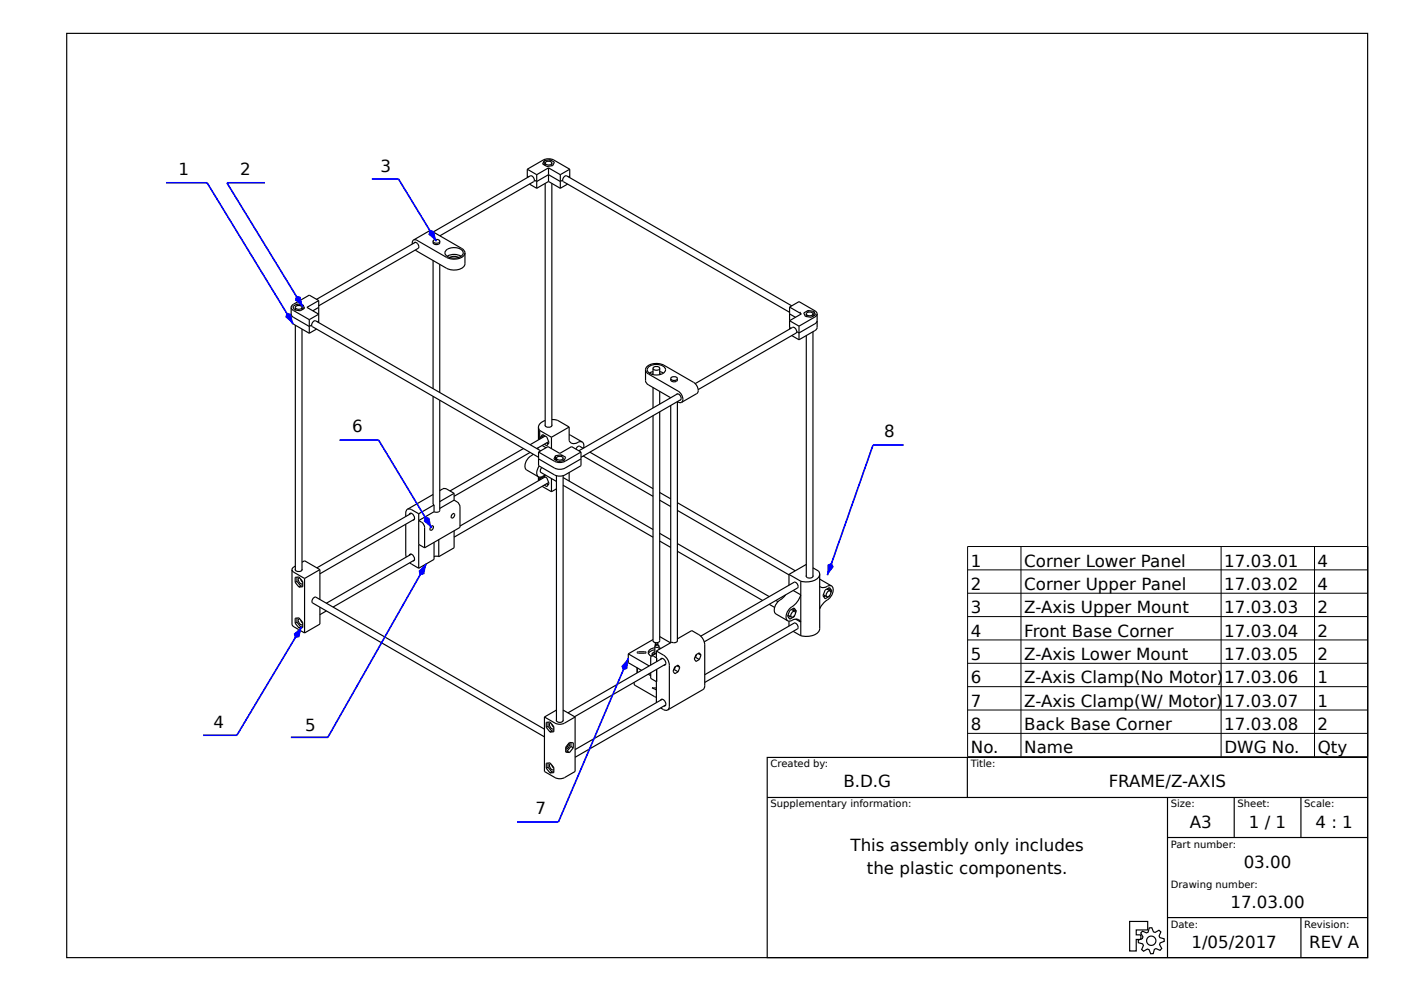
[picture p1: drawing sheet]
<svg xmlns="http://www.w3.org/2000/svg" width="420mm" height="297mm" viewBox="0 0 420 297" stroke-linecap="round" stroke-linejoin="round" font-family="sans-serif">
<g fill="none" stroke="#000" stroke-width=".35">
<path d="M20 10h390v277h-390zM158.1 52.8l.4 .2M158.1 52.8v.4M158.1 50.7l4.7-2.7 1.6-.4 1.6 .4 4.8 2.7M158.1 50.7l2.8 1.7M158.1 50.7v2.1M158.7 55.2l2.2 1.2M160.2 54a1.24 1.24 0 0 0-1.2-1.3l-29.1 16.8M160.2 54l-.2 .4-28.1 16.3M160.9 52.4v4M163.1 48.1v1.3M163.4 48.9v.7"/>
<path d="M163.4 49.5h-.1M163.4 55v72.6M164.4 54.4l3.6 2M164.4 54.4l-3.5 2M164.4 50.3l3.6 2.1M164.4 50.3l-3.5 2.1M164.4 50.3v4.1M164.9 47.9l1.3 .7-.5 1-1.7 .3-1.3-.7 .4-1.1M164.9 47.9l-1.8 .2M164.9 47.9v.5M165.4 48.9a1.14 1.14 0 0 1-2 0M165.4 48.9a1.16 1.16 0 0 0-2 0"/>
<path d="M165.4 48.9v.8M165.4 49.6l.1 .1M165.4 55v72.6M168 52.4v4M168.7 54a1.24 1.24 0 0 1 1.2-1.3l67.5 39M168.7 54l.2 .4 67.8 39.2M168.7 54l-.7 .4-3.6-2-3.5 2-.7-.4M170.2 55.2l-2.2 1.2M170.8 52.8l-.4 .2M170.8 50.7l-2.8 1.7M170.8 50.7v2.5M123.6 72.8v.3"/>
<path d="M123.6 72.8h.1M124 71.9l1 .1 8.8 5.1a4.3 4.3 0 0 0 5.5-.9l.1-.4M124 71.9l-.4 .9M124 71.9l4.6-2.6 .7-.1 9.1 5.3 .6 .4 .4 .9M124.2 72.8a1.05 1.05 0 0 1 1.1 .2 1.05 1.05 0 0 1 .2 1.2l-30 17.4M124.5 72.6l-29.6 17.1M124.5 74.9l9.3 5.5a4.3 4.3 0 0 0 5.5-1l.1-3.6M129.8 72.3a1 1 0 0 0 1 1 1 1 0 0 0 1-1M129.8 72.3a1.14 1.14 0 0 0 2 0M129.8 72.3a1.15 1.15 0 0 1 2 0M129.8 78.1v38.4M131.8 79.2v38.4"/>
<path d="M133.8 74.9a3.8 3.8 0 0 1 5 .5 1.73 1.73 0 0 1-1.9 1.9l-.8 .1a2.44 2.44 0 0 1-2.7-1.6zM137.5 77.2a2.66 2.66 0 0 0-2.7 0M138.2 76.8a4.2 4.2 0 0 0-4.2 0M87.3 92.1l.2 .5 .4 .4 4.8 2.8M87.3 92.1v4.1l.2 .5 5.2 3.2M87.3 94.2l.2 .5 .4 .4 4.8 2.7 .7-.4M88.5 92.1v.8M88.5 92.8l-.1 .1M88.5 97.5v73.3M89.1 91.1l-1.3 .8 .4 1 1.8 .2 1.3-.7-.5-1M89.1 91.1l1.7 .3M89.1 91.1v.5"/>
<path d="M90.5 92.8h.1M90.5 92.1a1.14 1.14 0 0 1-2 0M90.5 92.1a1.16 1.16 0 0 0-2 0M90.5 92.1v.7M90.5 98.6v72.2M90.8 91.4v1.3M92.7 95.8v4.1M93.4 97.4a1.24 1.24 0 0 1 1.2-1.2l67.5 38.9M93.4 97.4l.2 .5 67.8 39.1M94.9 98.6l-2.2 1.3M95.5 90.1l-2.8-1.6-4.8 2.7-.4 .4-.2 .5M95.5 90.1l-3.5 2 3.5 2.1-2.8 1.6"/>
<path d="M95.5 90.1v6.6M95.5 92.1l-1.7 1M95.5 96.2l-.4 .2M236.7 92l2.8-1.6 4.8 2.8 .5 .4 .2 .5M236.7 92l3.5 2.1-3.5 2 2.8 1.6M236.7 92v6.6M236.7 98.2l.4 .2M236.7 94.1l1.8 1M238.8 99.4a1.25 1.25 0 0 0-1.2-1.3l-29.2 16.9M238.8 99.4l-.2 .4-29.3 17M239.5 97.7v4.1M239.9 93.5l-.1 .3"/>
<path d="M241.7 94.1v.8M241.7 94.8h-.1M242.2 93.1l-1.2 .7 .4 1 1.8 .3 1.3-.8-.5-1M242.2 93.1l1.8 .2M242.2 93.1v.5M243.7 94.1a1.14 1.14 0 0 1-2 0M243.7 94.1a1.16 1.16 0 0 0-2 0M243.7 94.1v.7M243.7 99.4v73.4M243.7 94.7h.1M244 93.3v1.3M245 94.1l-.2 .5-.5 .4-4.8 2.7"/>
<path d="M245 94.1v4.1l-.2 .5-5.3 3.1M245 96.1l-.2 .5-.5 .4-4.8 2.8-.7-.4M129.8 118.8v32.2M131.8 119.9v33.1a1.15 1.15 0 0 1-1.7 .4M193.5 110.8v3.3l.4 .8 7.2 4.3M193.5 110.8l.2 .6 .8 .7 8.8 5.1a3.1 3.1 0 0 1 1.4 2.5M193.5 110.8a2.87 2.87 0 0 1 3.3-1.9l1.2 .2 1.1 .4 8.8 5.1a2.38 2.38 0 0 1 1 3.3l-4.6 2.7M194.4 110a3.8 3.8 0 0 1 5 .4 1.81 1.81 0 0 1-2.1 2 2.75 2.75 0 0 1-3.3-1.6zM195.8 110.4a1.14 1.14 0 0 0 2 0M195.8 110.4a1.16 1.16 0 0 1 2 0M195.8 110.4v1.9M195.8 112l-.4 .2"/>
<path d="M195.8 116.1v6.2M195.8 111.4l-1.1 .4M197.8 117.3v3.8M197.8 111.4l1.1 .4M197.8 112l.3 .2M197.8 110.4v1.9M202.9 118.2a1.05 1.05 0 0 1 1.1 .5 1.05 1.05 0 0 1-.1 1.2M203.1 113.5a1 1 0 0 1-1 1 1 1 0 0 1-1-1M203.1 113.5a1.14 1.14 0 0 1-2 0M203.1 113.5a1.16 1.16 0 0 0-2 0M203.1 118l-29.6 17.1M204.1 119.8l-29.9 17.2"/>
<path d="M204.7 119.7l-.4 .9M204.7 119.7h.1M237.3 100.6l2.2 1.2M241.7 100.6v72.2M156.9 134.4l-22 12.7M158.9 135.6l-22.8 13.1M159.9 136.1a3.9 3.9 0 0 0-2.3 4.5l3.8 2.3M161.3 134.2l-.2 .4M161.4 128l.4 1M161.4 128v3.8M161.4 137.5l4.8 2.8 1.6 .4 1.6-.4 4.8-2.8M161.6 139.7a2.57 2.57 0 0 0-.2 3.2"/>
<path d="M161.8 129v2.6M161.8 129l3.5 2M162 131.2l.6-1 1.3 .8 .7 1.7-.7 .9-.7-.5M162 131.2l.1 .2M162.5 133.5l1.2 .7M162.7 130.7l.1 .3M162.7 130.7l-.7 .5M162.9 130.4l-.2 .3M163.4 130.7l-4.5 2.6M163.4 126l-1.4 .9-.6 1.1M163.9 132.7l.5 .3M164.5 132.4l-3.6 2"/>
<path d="M165.3 131v3.4M165.4 125.7l1.7 .2 3.5 2.1M165.4 127.3a1.06 1.06 0 0 1-1 .8 1.06 1.06 0 0 1-1-.8M166.5 136.6v1.3M166.8 138h-.1M166.8 137.3v.7M168.3 136.3l1.3 .7-.5 1.1-1.8 .2-1.2-.7 .4-1M168.3 136.3l-1.8 .3M168.3 136.3v.5M168.8 138l.1 .1M168.8 137.3a1.14 1.14 0 0 1-2 0M168.8 137.3a1.16 1.16 0 0 0-2 0"/>
<path d="M168.8 137.3v.8M170.6 130.3l3.9 2.1M170.6 128v4.1a1.84 1.84 0 0 0 3 .3h.9M170.6 128l-5.3 3M174.2 135.5l-4.8 2.7a3.5 3.5 0 0 1-3.2 0l-4.8-2.7M174.2 135.5v4.1l-4.8 2.7a3.5 3.5 0 0 1-3.2 0l-4.8-2.7v-4.1M174.2 135.5l-2.9-1.7-3.5 2.1-3.5-2.1-2.9 1.7M174.5 132.4l.4 .6 .1 1.3M174.8 134.4l-1.3-.7-.9 .9M174.8 136.7l21 12.1M176.8 135.5l19 10.9M197.8 123.4v68.6a1.14 1.14 0 0 1-2 0v-67.4"/>
<path d="M201.1 121.5v71.1M204.3 120.6l-.4 .1-.8-.3v71.7M121.6 157.1l.2 9.9M122.2 152.6h.9l2.4 1.4M122.2 152.6l-.5 .8-.1 1.4M122.7 154.2l.2-.3a1.13 1.13 0 0 1 1.3 .6 1.13 1.13 0 0 1-.4 1.4M123.3 153.8l-28.3 16.4M124.2 155.6l-28.3 16.4M125.5 154v16.3M129.2 157.9l.6-.3a.86 .86 0 0 1-.8 1.3l-.1-.3zM129.8 150.9l.3 .4M129.8 148.2l-7.6 4.4"/>
<path d="M129.8 150.9h.1M130.1 153.4l-4.6 2.6 1.2 .7 .5 1 .1 6.5M130.1 151.3l-4.6 2.7M130.1 151.3v2.1M131.8 147l1.5-.6 2.8 1.4M135.5 154.2l.7-.3a.86 .86 0 0 1-.8 1.3l-.2-.2zM136.1 149.9l1.2 .7 .6 1v6.5l-10.6 6.1M136.1 149.9l-4.3 2.5M136.1 159.1v5.1l-4.6 2.6M136.1 147.8v2.1M136.1 147.8l-4.3 2.5M161.4 142.9v1.2"/>
<path d="M161.8 143v.9M162 143.4l.1 .3M162.1 141.6l4.7 2.7M162.3 142.9l-.3 .5M162.4 140.1l-.4 1 .2 .5M162.5 145.8l2.8 1.6M162.7 143l.1 .3M162.7 143l.2-.4 1 .6 .7 1.7-.7 .9-.7-.4M162.7 143l-.7 .4M163.4 142.9l-25.5 14.8M163.6 142.4l-1.6 .6-.6-.1M163.9 145l.5 .3"/>
<path d="M164.5 144.6l-28.4 16.4M165.3 143.4v4M166.8 146.5l-1.5 .9M166.8 142.6v73.4M168.8 142.6v73.4M168.8 145.4l27 15.6M168.8 143.1l27 15.6M170.6 141.6v2.6M197.8 149.9l3.3 1.9M197.8 147.6l3.3 1.9M197.8 159.8l3.3 2M203.1 153l33.4 19.3"/>
<path d="M203.1 150.7l35.3 20.4M87.5 170.7l.1 16.6 .5 .6 3.2 1.8M87.5 170.7l.6 .8 3.2 1.9M88.5 174.5v-1.5l1.1-.1 1.2 1.4v1.5l-1.2 .1M88.5 174.5l1.1 1.4M88.5 169.7l-.6 .4-.4 .6M89 173v1.2M89 174.2l-.5 .3M89 174.2l1.2 1.4M89.9 173.2h-.1a1.03 1.03 0 0 0-.2 1.2 1.03 1.03 0 0 0 1.2 .5M90.1 173.6l.7 .9M90.2 175.6l-.6 .3"/>
<path d="M90.5 168.5l.8-.4 4.6 2.6M90.5 170.6a1.06 1.06 0 0 1-1 .7 1.06 1.06 0 0 1-1-.7M90.8 175.6h-.6M91.3 173.4v16.3M95.9 170.7l-4.6 2.7M95.9 170.7v9M122.7 166.4l.2-.3a1.12 1.12 0 0 1 1.3 .7 1.12 1.12 0 0 1-.4 1.3M122.9 168.7l2.6 1.6M123.3 166.1l-25.5 14.7M124.2 167.9l-24.4 14M125.5 163.2l1.8 1M130.1 162.5v5.2l-4.6 2.6"/>
<path d="M131.5 161.7v5.1M131.5 166.8l-.7-.1-.7 .1M197.8 162.2l3.3 1.9M203.1 165.2l25.5 14.8M203.1 162.9l27.5 15.9M232.6 180l.6 .3M235.5 178.3l-.6 .7a5 5 0 0 0-2.8 4l.5 1 3.6 2.1M236.5 172.2l3.6 2M236.5 172.2v3.2M237.8 177l2.3 1.3a7.3 7.3 0 0 1-3.4 4.1 3.2 3.2 0 0 0-.8 3.4l.3 .3M240.1 174.2v16.3M241.7 169.2l-5.2 3"/>
<path d="M243.7 172.5a1.05 1.05 0 0 1-1 .8 1.05 1.05 0 0 1-1-.8M243.7 170.2l1.7 .9 .3 1M245.7 172.1v16.3a3.7 3.7 0 0 1-4.4 2.3l-1.2-.2M245.7 172.1a3.7 3.7 0 0 1-4.4 2.3l-1.2-.2M245.7 173.6h.1M245.7 173.6l3.6 2M246.8 178.2l1.1 .6M247.4 178.6l-.4 .3M247.9 176.5l1 .6M248.4 176.3l.2 .3M248.6 178.6l.1 .1M248.6 176.6l.7 .4"/>
<path d="M248.6 176.6l-.1 .3M248.8 178.4l-.1 .3M248.9 177.1a1.14 1.14 0 0 1-1 1.7M248.9 177.1a1.15 1.15 0 0 0-1 1.7M249.3 175.6a2.63 2.63 0 0 1-.6 3.7 7.7 7.7 0 0 0-3 3.1M249.3 175.6l-.6-.1a2.65 2.65 0 0 1-3 .2M249.3 177l-.6-.9-1.3 .7-.7 1.7 .7 1 1.3-.8M249.3 177l-.2 .7M88.5 186.8v-1.5l1.1-.1 1.2 1.4v1.5l-1.2 .1M88.5 186.8l1.1 1.4M89 186.5l-.5 .3M89 186.5l1.2 1.4"/>
<path d="M89 185.2v1.3M89.9 185.5h-.1a1.03 1.03 0 0 0-.2 1.2 1.03 1.03 0 0 0 1.2 .5M90.1 185.8l.7 1M90.2 187.9l-.6 .3M90.8 187.8l-.6 .1M95.9 182v5l-4.6 2.7M97.8 183.1l-1.9 1.1M188.4 196v2.6l3.9 2.3M188.4 196l6.2 3.6M191.1 195.4l2.2-.1 .4 .3-.4 .2h-1.9l-.3-.1zM195.3 196.6h.4l1.1 .5M195.3 196.6l-.2 .6v2.1"/>
<path d="M195.8 191.7l-7.4 4.3M196.3 193.7a.72 .72 0 0 0 1.3 0M196.3 193.7l.6-.4 .7 .4M196.3 193.7v2.3M196.3 195.3l-.8 .6 .1 .6M196.3 195.8l-.8 .6M196.3 194.1l-.5 .1a1.24 1.24 0 0 0-1.4 1 1.24 1.24 0 0 0 .9 1.5M196.3 194.7l-1.4 .6-.5 .6M196.5 192.6v.8M196.8 195.8l-1.5 .8M196.8 195.1l2.1 1.2a3.9 3.9 0 0 1 1.8 3.1v12.2l-.2 .7-.4 .5M196.8 195.1v3.2"/>
<path d="M197 193v.3h-.4M197 193l.2 .2M197 193l-.5 .1 .2 .2M197.2 192.6v.7M197.6 194.2l.5 .1M197.6 193.7v.9M197.8 190.8l3.2 1.9M198.1 197.6a1.09 1.09 0 0 1 1.3 .1 1.09 1.09 0 0 1 .2 1.3l-.6 .3M198.6 197.3l-28.3 16.3M199.6 199l-27.3 15.8M202.5 199.8l-.4 .9M202.9 199.5l.9 .5"/>
<path d="M203.1 191.5l4.3-2.5 2.1 1.2a3.9 3.9 0 0 1 1.8 3.1l-.2 12.9-.3 .5-10.7 6.1M203.1 192h.1M203.1 192a1.22 1.22 0 0 1-1.7 .5l-4.6 2.6M208.5 197l1.2 .7M208.5 197l-.2 .1M208.8 196.1l-.3 .9M209.3 195.9l.9 .5M210.1 190.7l28-16.2a1.14 1.14 0 0 1 1 1.7l-28 16.2M210.2 196.4l-.5-.8-1.1 .6-.5 1.3 .5 .7 1.1-.5M210.2 196.4l-.5 1.3M230.6 181.1l1.6 1M236.2 184.4h.1"/>
<path d="M236.2 184.4l1.1 .6M236.5 186.2v1.4M236.8 184.7l-.5 .3M237.3 182.7l1 .5M237.8 182.4l.2 .3M237.8 189.2l2.3 1.3M238 184.8h.1M238 182.7l.7 .4M238 182.7l-.1 .3M238.2 184.5l-.1 .3M238.3 183.2a1.14 1.14 0 0 1-1 1.8M238.3 183.2a1.16 1.16 0 0 0-1 1.8"/>
<path d="M238.5 185.5l1.6 .9a1.84 1.84 0 0 0-3-.3h-.9M238.7 183.1l-.6-.9-1.3 .8-.7 1.6 .7 1 1.3-.8M238.7 183.1l-.2 .7M163.2 218.5l-68.5-39.5a1.15 1.15 0 0 0-1 1.7l69.5 40.1M163.8 218v-1.5l1.1-.1 1.1 1.4v1.5l-1.1 .1M163.8 218l1.1 1.4M164.3 217.7l-.5 .3M164.3 217.7l1.1 1.4M164.3 216.4v1.3M165.1 216.7a.99 .99 0 0 0-.3 1.2 .99 .99 0 0 0 1.2 .5M165.4 217l.6 1M165.4 219.1l-.5 .3"/>
<path d="M166 219l-.6 .1M166.8 212.8l-3.6 2.1M168.8 215.8a1.05 1.05 0 0 1-1 .7 1.05 1.05 0 0 1-1-.7M168.8 212.8l3.6 2.1M172.4 214.9l-3.2 1.8a3.1 3.1 0 0 1-2.8 0l-3.2-1.8M172.4 214.9v16.3l-3.2 1.9a3.1 3.1 0 0 1-2.8 0l-3.2-1.9v-16.3M190.1 204.5v.7l.3 .2 6.4 3.5M191 200.2v1.5M194.3 202.1l.8 .4M195.1 201.6v1.7l1.7 1M196.8 206.2l-1.3-.1 1.3 .6M196.8 204.3h.1"/>
<path d="M196.8 200.6v10M198 212.2l1.2 .6h.9M198.1 209.8a1.09 1.09 0 0 1 1.3 .2 1.09 1.09 0 0 1 .2 1.3l-.6 .3M198.6 209.6l-26.2 15.1M199.6 211.3l-27.2 15.7M202.1 200.7l1.2 .6M202.1 200.7l-.2 .1M203.8 200l-.5-.7-1 .6-.5 1.3 .5 .7 1-.6M203.8 200l-.5 1.3M211.3 202.2l26.8-15.5a1.14 1.14 0 0 1 1 1.8l-27.8 16M163.8 230.2v-1.5l1.1-.1 1.1 1.4v1.6l-1.1 .1M163.8 230.2l1.1 1.5"/>
<path d="M164.3 229.9l-.5 .3M164.3 229.9l1.1 1.4M164.3 228.7v1.2M165.1 228.9a.99 .99 0 0 0-.3 1.2 .99 .99 0 0 0 1.2 .6v-.1M165.4 229.3l.6 .9M165.4 231.3l-.5 .4M166 231.3h-.6M169.6 225.1h.4M170 225.1l.7 .4M170.4 222.9v.1M170.4 223l-.3 .7-.5 .6M170.5 222.8a1.18 1.18 0 0 1-.9 1.7"/>
<path d="M171.2 223.7l.7 .4M171.2 223.7l-1.2 1.4M171.2 222.5v1.2M171.9 224.1v-1.5l-1.2-.1-1.1 1.4v1.5l1.1 .1M171.9 224.1l-1.2 1.4M230 227h180v60h-180zM230 239h180M290 227v12M350 239v48M370 239v12M390 239v12M350 251h60"/>
<path d="M338.7 276.2h5.4v2.5h-3.5v1.5h1.4v1.3h-1.4v3.5h-1.9zM342.5 279.1l1.2 .5 .5-.2 .3-1.3 .8-.1 .5 1.3 .5 .2 1.1-.7 .6 .5-.5 1.2 .2 .5 1.3 .3v.8l-1.2 .5-.2 .5 .7 1.2-.5 .5-1.3-.5-.4 .2-.4 1.3h-.7l-.5-1.2-.5-.2-1.2 .7-.6-.5 .6-1.2-.3-.5-1.2-.4-.1-.7 1.3-.5 .1-.5-.6-1.2zM350 275h60M390 275v12"/>
<circle cx="345.1" cy="281.9" r="1.4"/>
</g>
<path d="M62.1 54.8l25.8 42.3z" fill="#000" stroke="#00f" stroke-width=".5"/>
<path d="M85.9 93.7l1.3 .3 .7 3.1-2.4-2z" fill="#00f"/>
<path d="M49.8 54.8h12.3" fill="none" stroke="#00f" stroke-width=".5"/>
<path d="M68 54.8l22.8 37.2z" fill="#000" stroke="#00f" stroke-width=".5"/>
<path d="M88.7 88.6l1.4 .3 .7 3.1-2.4-2z" fill="#00f"/>
<path d="M68 54.8h11.4" fill="none" stroke="#00f" stroke-width=".5"/>
<path d="M119.5 53.6l11.3 18.7z" fill="#000" stroke="#00f" stroke-width=".5"/>
<path d="M128.8 68.9l1.3 .3 .7 3.1-2.4-2z" fill="#00f"/>
<path d="M111.5 53.6h8" fill="none" stroke="#00f" stroke-width=".5"/>
<path d="M90.5 187.9l-19.5 32.4z" fill="#000" stroke="#00f" stroke-width=".5"/>
<path d="M88.1 189.9l2.4-2-.7 3.1-1.4 .3z" fill="#00f"/>
<path d="M60.9 220.3h10.1" fill="none" stroke="#00f" stroke-width=".5"/>
<path d="M127.8 169l-29.5 52z" fill="#000" stroke="#00f" stroke-width=".5"/>
<path d="M125.5 171.1l2.3-2.1-.6 3.1-1.4 .4z" fill="#00f"/>
<path d="M87.2 221h11.1" fill="none" stroke="#00f" stroke-width=".5"/>
<path d="M113.5 131.9l15.9 26.4z" fill="#000" stroke="#00f" stroke-width=".5"/>
<path d="M127.3 154.8l1.4 .4 .7 3.1-2.4-2.1z" fill="#00f"/>
<path d="M101.8 131.9h11.7" fill="none" stroke="#00f" stroke-width=".5"/>
<path d="M188.4 197.3l-21 49z" fill="#000" stroke="#00f" stroke-width=".5"/>
<path d="M188.4 197.3l-.3 3.1-1.3 .6-.5-1.3z" fill="#00f"/>
<path d="M155 246.3h12.4" fill="none" stroke="#00f" stroke-width=".5"/>
<path d="M261.7 133.4l-13.7 39z" fill="#000" stroke="#00f" stroke-width=".5"/>
<path d="M248.1 169.2l1.2-.6 .7 1.3-2 2.5z" fill="#00f"/>
<path d="M261.7 133.4h9.2" fill="none" stroke="#00f" stroke-width=".5"/>
<path d="M290.1 163.8h120v63h-120zM290.1 170.8h120M290.1 177.8h120M306.1 163.8v63M366.1 163.8v63M394.1 163.8v63M290.1 184.8h120M290.1 191.8h120M290.1 198.8h120M290.1 205.8h120M290.1 212.8h120M290.1 219.8h120" fill="none" stroke="#000" stroke-width=".3"/>
<g font-size="5">
<text x="53.5" y="52.5">1</text>
<text x="72" y="52.5">2</text>
<text x="114" y="51.5">3</text>
<text x="105.5" y="129.5">6</text>
<text x="265.1" y="131">8</text>
<text x="291.1" y="169.8">1</text>
<text x="307.1" y="169.8">Corner Lower Panel</text>
<text x="367" y="169.8">17.03.01</text>
<text x="395" y="169.8">4</text>
<text x="291.1" y="176.8">2</text>
<text x="307.1" y="176.8">Corner Upper Panel</text>
<text x="367" y="176.8">17.03.02</text>
<text x="395" y="176.8">4</text>
<text x="291.1" y="183.8">3</text>
<text x="307.1" y="183.8">Z-Axis Upper Mount</text>
<text x="367" y="183.8">17.03.03</text>
<text x="395" y="183.8">2</text>
<text x="291.1" y="190.8">4</text>
<text x="307.1" y="190.8">Front Base Corner</text>
<text x="367" y="190.8">17.03.04</text>
<text x="395" y="190.8">2</text>
<text x="291.1" y="197.8">5</text>
<text x="307.1" y="197.8">Z-Axis Lower Mount</text>
<text x="367" y="197.8">17.03.05</text>
<text x="395" y="197.8">2</text>
<text x="291.1" y="204.8">6</text>
<text x="307.1" y="204.8">Z-Axis Clamp(No Motor)17.03.06</text>
<text x="395" y="204.8">1</text>
<text x="291.1" y="211.8">7</text>
<text x="307.1" y="211.8">Z-Axis Clamp(W/ Motor)17.03.07</text>
<text x="395" y="211.8">1</text>
<text x="64" y="218.1">4</text>
<text x="91.5" y="219.1">5</text>
<text x="291.1" y="218.8">8</text>
<text x="307.1" y="218.8">Back Base Corner</text>
<text x="367" y="218.8">17.03.08</text>
<text x="395" y="218.8">2</text>
<text x="291.1" y="225.8">No.</text>
<text x="307.1" y="225.8">Name</text>
<text x="367.1" y="225.8">DWG No.</text>
<text x="395.1" y="225.8">Qty</text>
<text x="252.8" y="236">B.D.G</text>
<text x="332.4" y="236">FRAME/Z-AXIS</text>
<text x="160.5" y="244.1">7</text>
<text x="356.7" y="248">A3</text>
<text x="374.4" y="248">1 / 1</text>
<text x="394.4" y="248">4 : 1</text>
<text x="255" y="255">This assembly only includes</text>
<text x="259.9" y="262">the plastic components.</text>
<text x="372.8" y="260">03.00</text>
<text x="368.9" y="272">17.03.00</text>
<text x="357.2" y="284">1/05/2017</text>
<text x="392.4" y="284">REV A</text>
</g>
<g font-size="3">
<text x="231" y="230">Created by:</text>
<text x="291" y="230">Title:</text>
<text x="231" y="242">Supplementary information:</text>
<text x="351" y="242">Size:</text>
<text x="371" y="242">Sheet:</text>
<text x="391" y="242">Scale:</text>
<text x="351" y="254">Part number:</text>
<text x="351" y="266">Drawing number:</text>
<text x="351" y="278">Date:</text>
<text x="391" y="278">Revision:</text>
</g>
</svg>
